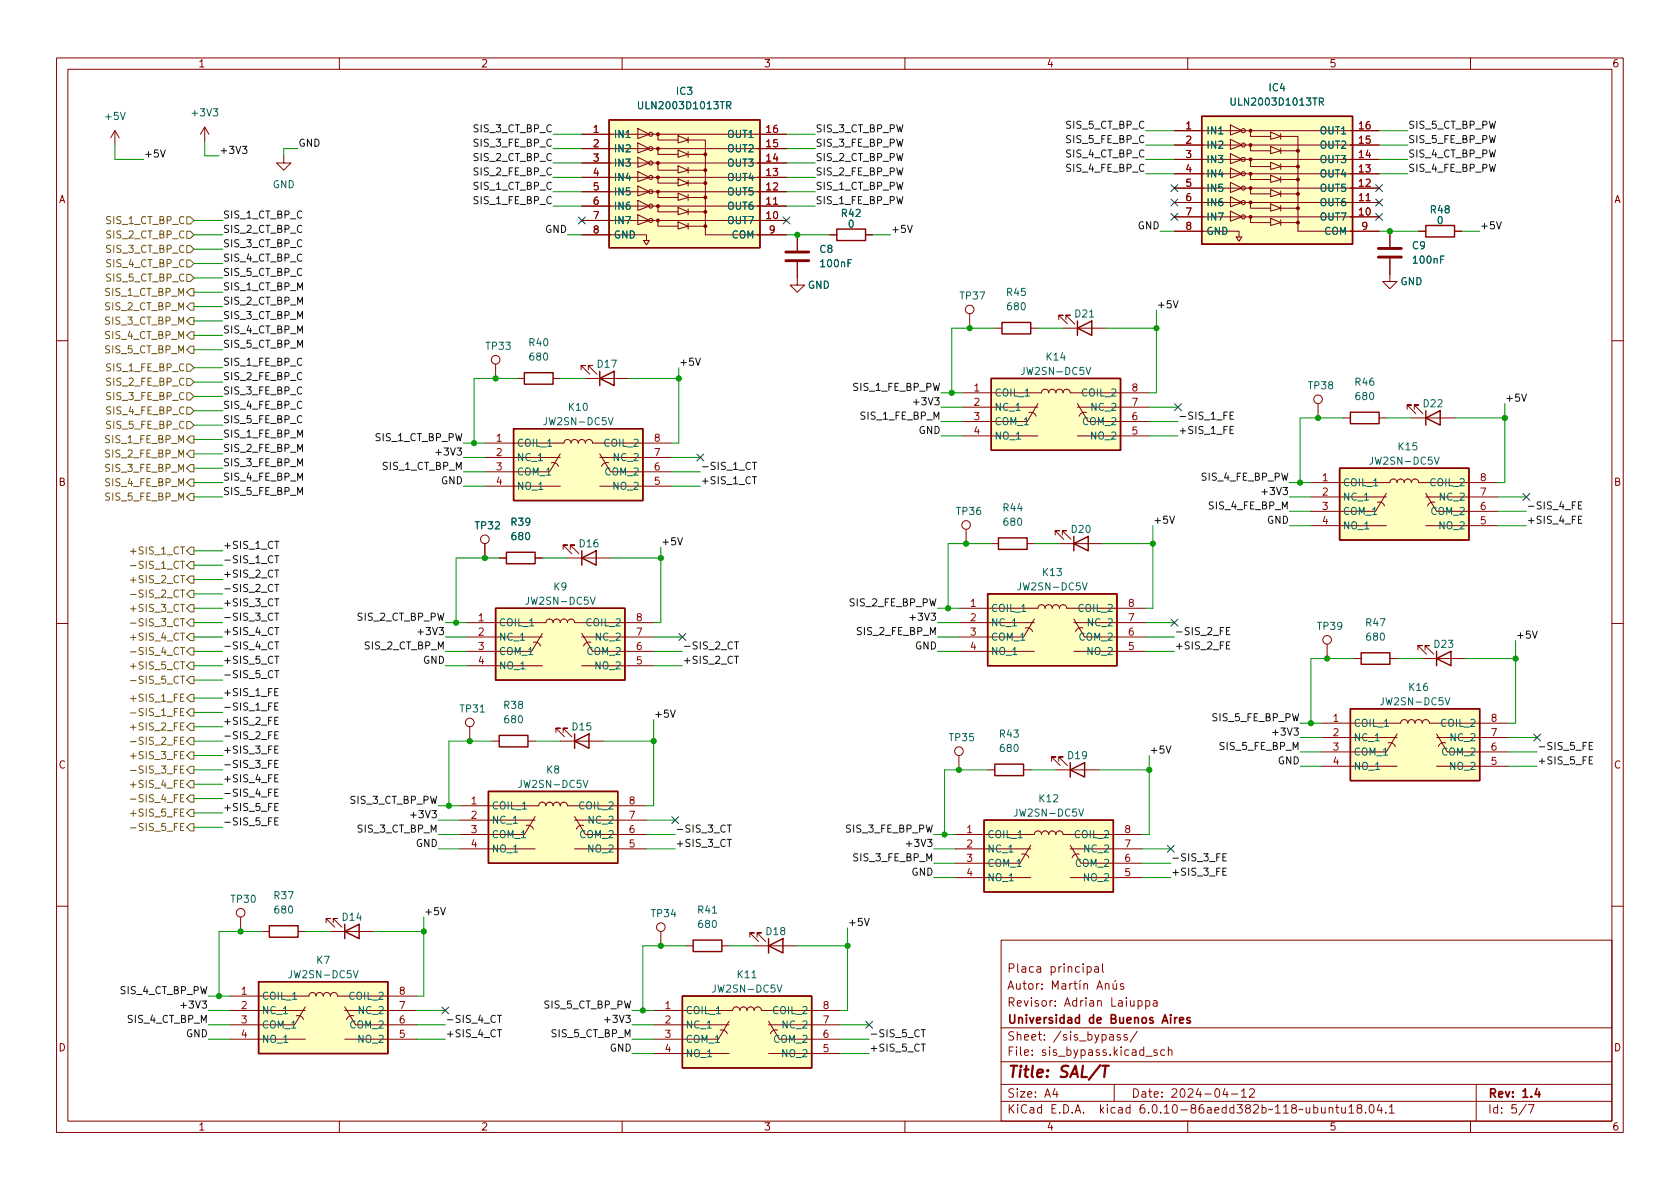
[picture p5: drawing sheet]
<svg xmlns="http://www.w3.org/2000/svg" width="297mm" height="210mm" viewBox="0 0 297 210" stroke-linecap="round" stroke-linejoin="round" font-family="sans-serif">
<g fill="none" stroke="#840000" stroke-width=".18">
<path d="M10 10.2h277v190.1h-277zM12 12.2h273v186.1h-273zM60 10.2v2M110 10.2v2M160 10.2v2M210 10.2v2M260 10.2v2M20.3 23.1l-.7 1.3M20.3 23.1v2.5M20.3 23.1l.8 1.3M36.2 22.5l-.8 1.2M36.2 22.5v2.5"/>
<path d="M36.2 22.5l.8 1.2M50.2 27.6v1.2h1.2l-1.2 1.3-1.3-1.3h1.3M102.9 23.7h31M102.9 39h36.2M102.9 36.4h36.2M102.9 33.9h36.2M102.9 31.4h36.2M102.9 28.8h36.2M102.9 26.3h36.2M112.8 38l2 1-2 .7zM112.8 35.4l2 1-2 .8zM112.8 32.9l2 1-2 .8z"/>
<path d="M112.8 30.3l2 1.1-2 .7zM112.8 27.8l2 1-2 .8zM112.8 25.3l2 1-2 .7zM112.8 22.7l2 1-2 .8zM116.3 39v1h3.6M116.3 36.4v1.1h3.6M116.3 33.9v1h3.6M116.3 31.4v1h3.6M116.3 29.1v1h3.6M116.3 26.3v1h3.6M116.3 23.7v1.1h3.6M119.9 39.2l1.8 .8-1.8 .5z"/>
<path d="M119.9 36.7l1.8 .8-1.8 .5zM119.9 34.2l1.8 .7-1.8 .5zM119.9 31.6l1.8 .8-1.8 .5zM119.9 29.3l1.8 .8-1.8 .5zM119.9 26.5l1.8 .8-1.8 .5zM119.9 24l1.8 .8-1.8 .5zM121.4 32.4h3.1M121.4 30.1h3.1M121.7 24.8h3v16.7h14.4M121.7 40h3M121.7 24.3v1M121.7 26.8v1"/>
<path d="M121.7 29.6v1M121.7 31.9v1M121.7 34.4v1M121.7 37v1M121.7 39.5v1M121.7 37.5h3M121.7 34.9h3M121.7 27.3h3M134 23.7h5.1M207.6 23.1h31M207.6 38.3h36.2M207.6 35.8h36.2"/>
<path d="M207.6 33.3h36.2M207.6 30.7h36.2M207.6 28.2h36.2M207.6 25.6h36.2M217.6 37.3l2 1-2 .8zM217.6 34.8l2 1-2 .8zM217.6 32.3l2 1-2 .7zM217.6 29.7l2 1-2 .8zM217.6 27.2l2 1-2 .8zM217.6 24.6l2 1-2 .8zM217.6 22.1l2 1-2 .8zM221.1 38.3v1.1h3.6"/>
<path d="M221.1 35.8v1h3.6M221.1 33.3v1h3.6M221.1 30.7v1h3.6M221.1 28.4v1.1h3.6M221.1 25.6v1.1h3.6M221.1 23.1v1h3.6M224.7 38.6l1.7 .8-1.7 .5zM224.7 36.1l1.7 .7-1.7 .5zM224.7 33.5l1.7 .8-1.7 .5zM224.7 31l1.7 .7-1.7 .6zM224.7 28.7l1.7 .8-1.7 .5zM224.7 25.9l1.7 .8-1.7 .5z"/>
<path d="M224.7 23.4l1.7 .7-1.7 .5zM226.2 31.7h3M226.2 29.5h3M226.4 24.1h3.1v16.8h14.3M226.4 39.4h3.1M226.4 23.6v1M226.4 26.2v1M226.4 29v1M226.4 31.2v1.1M226.4 33.8v1M226.4 36.3v1M226.4 38.9v1"/>
<path d="M226.4 36.8h3.1M226.4 34.3h3.1M226.4 26.7h3.1M238.8 23.1h5M102.9 41.5h11.4v1M113.8 42.5h1l-.5 .8zM141 46.3v4.1h1.2l-1.2 1.3-1.3-1.3h1.3M141 41.5v2.8M146.7 41.5h1.3M153 41.5h1.3M171.4 55.5v2.5M175.9 58h1.3"/>
<path d="M182.2 58h1.3M187.2 56.5v-.8h.8h-.8l1.5 1.6M188 58h7.6M188.5 56.5v-.8h.7h-.7l1.5 1.6M207.6 40.9h11.5v1M218.6 41.9h1l-.5 .8zM245.7 45.7v4.1h1.3l-1.3 1.2-1.2-1.2h1.2M245.7 40.9v2.8M250.8 40.9h1.3M257.2 40.9h1.2M10 60.2h2M85.7 78.4h14a.63 .63 0 0 1 .6-.7 .63 .63 0 0 1 .7 .7 .63 .63 0 0 1 .6-.7 .63 .63 0 0 1 .6 .7 .63 .63 0 0 1 .7-.7 .63 .63 0 0 1 .6 .7 .63 .63 0 0 1 .6-.7 .63 .63 0 0 1 .7 .7h13.9"/>
<path d="M87.6 64.4v2.5M91.4 66.9h1.3M97.8 66.9h1.3M102.7 65.4v-.8h.8h-.8l1.6 1.6M103.5 66.9h7.6M104 65.4v-.8h.8h-.8l1.5 1.6M170.2 69.5h13.9a.63 .63 0 0 1 .7-.7 .63 .63 0 0 1 .6 .7 .63 .63 0 0 1 .7-.7 .63 .63 0 0 1 .6 .7 .63 .63 0 0 1 .6-.7 .63 .63 0 0 1 .7 .7 .63 .63 0 0 1 .6-.7 .63 .63 0 0 1 .6 .7h14M170.2 77.1h13.3M170.2 72h13.3M181.9 73a1.01 1.01 0 0 1 1.3 .6M183.5 71.4l-1.9 3.1h-11.4M190.5 77.1h12.7"/>
<path d="M190.5 71.4l1.9 3.1h10.8M190.5 72h12.7M192.1 73a1 1 0 0 0-1.3 .6M233 71.4v2.5M237.5 73.9h1.3M243.8 73.9h1.3M248.8 72.4v-.8h.8h-.8l1.5 1.5M249.6 73.9h7.6M250.1 72.4v-.8h.7h-.7l1.5 1.5M285 60.2h2M85.7 86h13.4M85.7 80.9h13.4"/>
<path d="M85.7 96.1v2.6M88.3 98.7h1.2M94.6 98.7h1.3M97.5 81.8a1.01 1.01 0 0 1 1.2 .7M99.1 80.3l-1.9 3.1h-11.5M99.6 97.1v-.7h.7h-.7l1.5 1.5M100.3 98.7h7.6M100.8 97.1v-.7h.8h-.8l1.6 1.5M106 86h12.7M106 80.3l1.9 3.1h10.8M106 80.9h12.7M107.6 81.8a1 1 0 0 0-1.2 .7"/>
<path d="M170.8 93.6v2.5M175.3 96.1h1.2M181.6 96.1h1.3M186.6 94.6v-.8h.7h-.7l1.5 1.6M187.3 96.1h7.6M187.8 94.6v-.8h.8h-.8l1.6 1.6M231.8 85.3h13.9a.63 .63 0 0 1 .7-.6 .63 .63 0 0 1 .6 .6 .63 .63 0 0 1 .6-.6 .63 .63 0 0 1 .7 .6 .63 .63 0 0 1 .6-.6 .63 .63 0 0 1 .7 .6 .63 .63 0 0 1 .6-.6 .63 .63 0 0 1 .6 .6h14M231.8 93h13.3M231.8 87.9h13.3M243.5 88.8a1.01 1.01 0 0 1 1.3 .7M245.1 87.2l-1.9 3.2h-11.4M252.1 93h12.7"/>
<path d="M252.1 87.2l1.9 3.2h10.8M252.1 87.9h12.7M253.7 88.8a1 1 0 0 0-1.3 .7M10 110.2h2M82.5 110.1h14a.63 .63 0 0 1 .7-.6 .63 .63 0 0 1 .6 .6 .63 .63 0 0 1 .6-.6 .63 .63 0 0 1 .7 .6 .63 .63 0 0 1 .6-.6 .63 .63 0 0 1 .6 .6 .63 .63 0 0 1 .7-.6 .63 .63 0 0 1 .6 .6h14M82.5 117.7h13.4M82.5 112.6h13.4M94.3 113.6a1.01 1.01 0 0 1 1.3 .6M95.9 112l-1.9 3.2h-11.5M102.9 117.7h12.7M102.9 112l1.9 3.2h10.8M102.9 112.6h12.7"/>
<path d="M104.5 113.6a1 1 0 0 0-1.3 .6M169.5 107.6h14a.63 .63 0 0 1 .6-.7 .63 .63 0 0 1 .7 .7 .63 .63 0 0 1 .6-.7 .63 .63 0 0 1 .7 .7 .63 .63 0 0 1 .6-.7 .63 .63 0 0 1 .6 .7 .63 .63 0 0 1 .7-.7 .63 .63 0 0 1 .6 .7h14M169.5 115.2h13.4M169.5 110.1h13.4M181.3 111.1a1.01 1.01 0 0 1 1.3 .6M182.9 109.5l-1.9 3.1h-11.5M189.9 115.2h12.7M189.9 109.5l1.9 3.1h10.8M189.9 110.1h12.7M191.5 111.1a1 1 0 0 0-1.3 .6M234.6 113.9v2.6M239.4 116.5h1.3"/>
<path d="M245.7 116.5h1.3M250.7 114.9v-.7h.8h-.8l1.5 1.5M251.5 116.5h7.6M252 114.9v-.7h.7h-.7l1.5 1.5M285 110.2h2M83.1 128.5v2.6M87 131.1h1.3M93.3 131.1h1.3M98.3 129.5v-.7h.8h-.8l1.5 1.5M99.1 131.1h7.6M99.6 129.5v-.7h.7h-.7l1.5 1.5M169.5 133.6v2.5"/>
<path d="M174.6 136.1h1.3M181 136.1h1.2M185.9 134.6v-.7h.8h-.8l1.6 1.5M186.7 136.1h7.6M187.2 134.6v-.7h.8h-.8l1.5 1.5M233.7 127.9h13.9a.63 .63 0 0 1 .7-.7 .63 .63 0 0 1 .6 .7 .63 .63 0 0 1 .7-.7 .63 .63 0 0 1 .6 .7 .63 .63 0 0 1 .6-.7 .63 .63 0 0 1 .7 .7 .63 .63 0 0 1 .6-.7 .63 .63 0 0 1 .6 .7h14M233.7 135.5h13.3M233.7 130.4h13.3M245.4 131.4a1.01 1.01 0 0 1 1.3 .6M247 129.8l-1.9 3.2h-11.4M254 135.5h12.7M254 129.8l1.9 3.2h10.8"/>
<path d="M254 130.4h12.7M255.6 131.4a1 1 0 0 0-1.3 .6M81.3 142.5h13.9a.63 .63 0 0 1 .7-.6 .63 .63 0 0 1 .6 .6 .63 .63 0 0 1 .7-.6 .63 .63 0 0 1 .6 .6 .63 .63 0 0 1 .6-.6 .63 .63 0 0 1 .7 .6 .63 .63 0 0 1 .6-.6 .63 .63 0 0 1 .6 .6h14M81.3 150.1h13.3M81.3 145h13.3M93 146a1.01 1.01 0 0 1 1.3 .6M94.6 144.4l-1.9 3.2h-11.4M101.6 150.1h12.7M101.6 144.4l1.9 3.2h10.8M101.6 145h12.7M103.2 146a1 1 0 0 0-1.3 .6M168.9 147.6h14a.63 .63 0 0 1 .6-.7 .63 .63 0 0 1 .6 .7 .63 .63 0 0 1 .7-.7 .63 .63 0 0 1 .6 .7 .63 .63 0 0 1 .7-.7 .63 .63 0 0 1 .6 .7 .63 .63 0 0 1 .6-.7 .63 .63 0 0 1 .7 .7h13.9"/>
<path d="M168.9 150.1h13.3M168.9 155.2h13.3M180.7 151.1a1.01 1.01 0 0 1 1.2 .6M182.2 149.5l-1.9 3.1h-11.4M189.2 150.1h12.7M189.2 155.2h12.7M189.2 149.5l1.9 3.1h10.8M190.8 151.1a1 1 0 0 0-1.3 .6M10 160.2h2M40.6 176.1h14a.63 .63 0 0 1 .6-.6 .63 .63 0 0 1 .7 .6 .63 .63 0 0 1 .6-.6 .63 .63 0 0 1 .6 .6 .63 .63 0 0 1 .7-.6 .63 .63 0 0 1 .6 .6 .63 .63 0 0 1 .7-.6 .63 .63 0 0 1 .6 .6h14M40.6 178.7h13.4M42.5 162.2v2.5"/>
<path d="M46.4 164.7h1.2M52.4 179.6a1.01 1.01 0 0 1 1.3 .7M52.7 164.7h1.3M54 178l-1.9 3.2h-11.5M57.7 163.2v-.8h.7h-.7l1.5 1.6M58.4 164.7h7.6M58.9 163.2v-.8h.8h-.8l1.6 1.6M61 178l1.9 3.2h10.8M61 178.7h12.7M62.5 179.6a1 1 0 0 0-1.2 .7M115.6 178.7h13.9a.63 .63 0 0 1 .7-.7 .63 .63 0 0 1 .6 .7 .63 .63 0 0 1 .6-.7 .63 .63 0 0 1 .7 .7 .63 .63 0 0 1 .6-.7 .63 .63 0 0 1 .6 .7 .63 .63 0 0 1 .7-.7 .63 .63 0 0 1 .6 .7h14M116.8 164.7v2.6"/>
<path d="M121.3 167.3h1.3M127.6 167.3h1.3M132.6 165.7v-.7h.7h-.7l1.5 1.5M133.3 167.3h7.7M133.9 165.7v-.7h.7h-.7l1.5 1.5M177 166.3h108v32h-108zM178.2 174.9l.5-1.5 .5 1.5M178.4 174.5h.7M179.7 173.9l.1 1h.3l.3-.1M180.4 173.9v1M180.9 173.9h.5M181.1 173.4v1.3l.3 .2"/>
<path d="M182 174l.4-.1 .2 .3v.4l-.2 .3h-.4l-.1-.3v-.4zM183.3 173.9v1M183.7 173.9l-.3 .1-.1 .2M184.2 174.8v.1M184.2 174v.1M186.1 174.9v-1.5l.5 1.1 .5-1.1v1.5M187.8 174h.6v.9M188.4 174.3l-.5 .1a.29 .29 0 0 0-.2 .2 .29 .29 0 0 0 .2 .3h.5M189.1 173.9v1M189.6 173.9l-.3 .1-.2 .2M189.9 173.9h.5M190.1 173.4v1.3l.3 .2"/>
<path d="M190.9 173.9v1M191.1 173.4l-.2 .2M191.6 174.1l.3-.2 .3 .1 .1 .9M191.6 173.9v1M192.2 171l.4-.1 .3 .3v.4l-.1 .3h-.6M192.2 170.9v1.5M193.6 171h.5l.1 .9M193.9 174.9l.5-1.5 .5 1.5M194.1 174.5h.7M194.2 171.3l-.5 .1a.29 .29 0 0 0-.2 .2 .29 .29 0 0 0 .2 .3h.5M194.9 170.4v1.3l.2 .2M195.4 174.1l.2-.2 .4 .1 .1 .9"/>
<path d="M195.4 173.9v1M196.8 173.9l.1 1h.3l.2-.1M197.3 173.4l-.2 .2M197.4 173.9v1M198.6 174l-.3-.1-.2 .2v.3l.5 .1v.4h-.5M201.2 177l.4-.1 .3 .3v.4l-.1 .3h-.6M201.2 176.9v1.5M202.6 177l.4-.1 .3 .3v.4l-.2 .3h-.5M202.6 176.9v1.5M203.9 177h.6l.1 .9M204.6 177.3l-.5 .1a.29 .29 0 0 0-.2 .2 .29 .29 0 0 0 .2 .3h.5M285 160.2h2"/>
<path d="M40.6 183.8h13.4M60 198.3v2M61 183.8h12.7M110 198.3v2M115.6 186.3h13.3M115.6 181.2h13.3M127.3 182.2a1.01 1.01 0 0 1 1.3 .6M128.9 180.6l-1.9 3.2h-11.4M135.9 186.3h12.7M135.9 180.6l1.9 3.2h10.8M135.9 181.2h12.7M137.5 182.2a1 1 0 0 0-1.3 .6"/>
<path d="M160 198.3v2M177 194.8h108M177 191.8h108M177 187.8h108M177 181.8h108M186.5 192.5l-.4 1h1M186.9 193v1M197 191.8v3M198.1 183l-.4-.1-.2 .2 .1 .3 .5 .1v.4h-.6M199.3 183l-.4-.1-.2 .2 .1 .3 .5 .1v.4h-.6M201.1 182.4l-1.3 1.9M202.6 186.8h1.1"/>
<path d="M204.6 185.7l-.4-.1-.2 .2 .1 .3 .5 .1v.4h-.6M205.9 185.7l-.4-.1-.3 .3v.4l.2 .3h.5M206.6 185.8l.2-.2 .3 .1 .1 .9M206.6 185.1v1.5M210 198.3v2M216.6 192.5l-.4 1h.9M216.9 193v1M217.7 193.5h1.2M219.5 193l.4-.5v1.5M219.5 194h.9M220.9 192.7l.6-.2 .2 .2 .1 .3-.9 1h.9M235 196l.2-.2 .4 .1v.9"/>
<path d="M235 195.8v1M236.1 195.8h.6M236.4 195.3v1.3l.3 .2M237.2 195.8l.1 1h.3l.3-.1M237.9 195.8v1M238.5 195.8l.4-.5v1.5M238.5 196.8h.9M240.2 196l-.3-.3 .1-.2 .2-.2 .4 .1 .2 .2-.1 .2-.6 .2-.2 .3 .1 .4 .2 .1h.3l.3-.3-.1-.4-.2-.1M241.4 196.7v.1M242.3 195.4l.1-.1a.81 .81 0 0 1 .6 .7 .81 .81 0 0 1-.3 .8h-.1a.81 .81 0 0 1-.6-.6 .81 .81 0 0 1 .3-.8zM243.9 195.3l-.4 1h.9M244.2 195.8v1"/>
<path d="M245 196.7v.1M245.6 195.8l.5-.5v1.5M245.6 196.8h.9M260 198.3v2M261 191.8v6.5M269.9 195.3l-1.3 1.9M270.2 195.3h1l-.6 1.5"/>
<circle cx="115.1" cy="39" r=".36"/>
<circle cx="115.1" cy="31.4" r=".36"/>
<circle cx="115.1" cy="26.3" r=".36"/>
<circle cx="115.1" cy="36.4" r=".36"/>
<circle cx="115.1" cy="23.7" r=".36"/>
<circle cx="115.1" cy="33.9" r=".36"/>
<circle cx="115.1" cy="28.8" r=".36"/>
<circle cx="219.8" cy="25.6" r=".36"/>
<circle cx="219.8" cy="35.8" r=".36"/>
<circle cx="219.8" cy="38.3" r=".36"/>
<circle cx="219.8" cy="30.7" r=".36"/>
<circle cx="219.8" cy="33.3" r=".36"/>
<circle cx="219.8" cy="28.2" r=".36"/>
<circle cx="219.8" cy="23.1" r=".36"/>
<circle cx="171.4" cy="54.7" r=".76"/>
<circle cx="87.6" cy="63.6" r=".76"/>
<circle cx="233" cy="70.6" r=".76"/>
<circle cx="85.7" cy="95.4" r=".76"/>
<circle cx="170.8" cy="92.8" r=".76"/>
<circle cx="234.6" cy="113.2" r=".76"/>
<circle cx="83.1" cy="127.8" r=".76"/>
<circle cx="169.5" cy="132.8" r=".76"/>
<circle cx="42.5" cy="161.4" r=".76"/>
<circle cx="116.8" cy="164" r=".76"/>
</g>
<path d="M207.7 179.9v1M208.1 179.9l-.3 .1-.1 .2M208.6 180.4l.7-.1-.1-.3-.4-.1-.2 .2v.8h.6M210.4 180l-.3-.1-.3 .2 .1 .3 .5 .1v.4h-.6M271.8 192.5l-.4 1h.9M272.1 193v1" fill="none" stroke="#840000" stroke-width=".3"/>
<path d="M194.9 188.5h1.1M195.5 188.5l-.3 2" fill="none" stroke="#840000" stroke-width=".4"/>
<g fill="none" stroke="#840000" stroke-width=".25">
<path d="M107.7 21.2h26.7v22.6h-26.7zM212.5 20.6h26.6v22.6h-26.6zM252.1 39.9h5.1v2h-5.1zM148 40.5h5v2h-5zM177.2 57h5v2h-5zM190.5 58l2.5-1.2v2.5zM190.5 56.8v2.5M90.8 75.8h22.9v12.7h-22.9zM92.7 65.9h5.1v2h-5.1zM106 66.9l2.6-1.2v2.5zM106 65.7v2.5M175.3 66.9h22.8v12.7h-22.8z"/>
<path d="M238.8 72.9h5v2h-5zM252.1 73.9l2.5-1.3v2.6zM252.1 72.6v2.6M89.5 97.7h5.1v2h-5.1zM102.9 98.7l2.5-1.3v2.5zM102.9 97.4v2.5M176.5 95.1h5.1v2h-5.1zM189.9 96.1l2.5-1.2v2.5zM189.9 94.9v2.5M236.9 82.8h22.8v12.7h-22.8zM87.6 107.6h22.9v12.7h-22.9zM174.6 105h22.9v12.7h-22.9z"/>
<path d="M240.7 115.4h5v2.1h-5zM254 116.5l2.5-1.3v2.5zM254 115.2v2.5M86.4 139.9h22.8v12.7h-22.8zM88.3 130h5v2.1h-5zM101.6 131.1l2.5-1.3v2.5zM101.6 129.8v2.5M175.9 135.1h5.1v2.1h-5.1zM189.2 136.1l2.6-1.2v2.5zM189.2 134.9v2.5M238.8 125.3h22.8v12.7h-22.8zM174 145h22.8v12.7h-22.8z"/>
<path d="M45.7 173.6h22.9v12.7h-22.9zM47.6 163.7h5.1v2h-5.1zM61 164.7l2.5-1.3v2.6zM61 163.4v2.6M120.6 176.1h22.9v12.7h-22.9zM122.6 166.2h5v2.1h-5zM135.9 167.3l2.5-1.3v2.5zM135.9 166v2.5"/>
</g>
<path d="M138.9 46.1h4.1M138.9 44.6h4.1M243.7 45.5h4.1M243.7 43.9h4.1" fill="none" stroke="#840000" stroke-width=".51"/>
<g fill="#ffffc2" stroke="#ffffc2" stroke-width=".18">
<path d="M120.6 176.1h22.9v12.7h-22.9z"/>
<path d="M86.4 139.9h22.8v12.7h-22.8z"/>
<path d="M87.6 107.6h22.9v12.7h-22.9z"/>
<path d="M90.8 75.8h22.9v12.7h-22.9z"/>
<path d="M238.8 125.3h22.8v12.7h-22.8z"/>
<path d="M236.9 82.8h22.8v12.7h-22.8z"/>
<path d="M174.6 105h22.9v12.7h-22.9z"/>
<path d="M175.3 66.9h22.8v12.7h-22.8z"/>
<path d="M174 145h22.8v12.7h-22.8z"/>
<path d="M45.7 173.6h22.9v12.7h-22.9z"/>
<path d="M212.5 20.6h26.6v22.6h-26.6z"/>
<path d="M107.7 21.2h26.7v22.6h-26.7z"/>
</g>
<g fill="#840000" stroke="#840000" stroke-width=".18">
<circle cx="221.1" cy="38.3" r=".25"/>
<circle cx="221.1" cy="35.8" r=".25"/>
<circle cx="221.1" cy="33.3" r=".25"/>
<circle cx="221.1" cy="30.7" r=".25"/>
<circle cx="221.1" cy="28.2" r=".25"/>
<circle cx="221.1" cy="25.6" r=".25"/>
<circle cx="221.1" cy="23.1" r=".25"/>
<circle cx="229.5" cy="39.4" r=".25"/>
<circle cx="229.5" cy="36.8" r=".25"/>
<circle cx="229.5" cy="34.3" r=".25"/>
<circle cx="229.5" cy="31.7" r=".25"/>
<circle cx="229.5" cy="29.5" r=".25"/>
<circle cx="229.5" cy="26.7" r=".25"/>
<circle cx="116.3" cy="39" r=".25"/>
<circle cx="116.3" cy="36.4" r=".25"/>
<circle cx="116.3" cy="33.9" r=".25"/>
<circle cx="116.3" cy="31.4" r=".25"/>
<circle cx="116.3" cy="28.8" r=".25"/>
<circle cx="116.3" cy="26.3" r=".25"/>
<circle cx="116.3" cy="23.7" r=".25"/>
<circle cx="124.7" cy="40" r=".25"/>
<circle cx="124.7" cy="37.5" r=".25"/>
<circle cx="124.7" cy="34.9" r=".25"/>
<circle cx="124.7" cy="32.4" r=".25"/>
<circle cx="124.7" cy="30.1" r=".25"/>
<circle cx="124.7" cy="27.3" r=".25"/>
</g>
<path d="M112.9 18v1l.2 .2h.3l.2-.2v-1M128.5 18.6h.6l.1-.2v-.3l-.7-.1v1.2M128.8 18.6l.4 .6M217.7 17.3v1.1l.2 .2h.3l.2-.2v-1.1M233.3 18l.6-.1 .1-.1-.1-.3-.6-.2v1.3M233.6 18l.4 .6" fill="none" stroke="#006464" stroke-width=".18"/>
<g fill="none" stroke="#725600" stroke-width=".18">
<path d="M33 38.3h.7l.6 .7-.6 .6h-.7zM33 48.5h.7l.6 .6-.6 .7h-.7zM33 46h.7l.6 .6-.6 .6h-.7zM33 43.4h.7l.6 .7-.6 .6h-.7zM33 40.9h.7l.6 .6-.6 .7h-.7zM33.7 58.7h.6v1.2h-.6l-.7-.6zM33.7 56.1h.6v1.3h-.6l-.7-.6zM33.7 51h.6v1.3h-.6l-.7-.6zM33.7 53.6h.6v1.3h-.6l-.7-.7zM33 69.5h.7l.6 .6-.6 .6h-.7zM33 72h.7l.6 .6-.6 .7h-.7zM33 66.9h.7l.6 .7-.6 .6h-.7z"/>
<path d="M33 74.5h.7l.6 .7-.6 .6h-.7zM33 64.4h.7l.6 .6-.6 .7h-.7zM33.7 61.2h.6v1.3h-.6l-.7-.7zM33.7 79.6h.6v1.3h-.6l-.7-.6zM33.7 77.1h.6v1.3h-.6l-.7-.7zM23.1 97.5h.9M33.7 84.7h.6v1.3h-.6l-.7-.7zM33.7 87.2h.6v1.3h-.6l-.7-.6zM33.7 82.2h.6v1.2h-.6l-.7-.6zM33.7 96.8h.6v1.2h-.6l-.7-.6zM33.7 99.3h.6v1.3h-.6l-.7-.7zM23.1 102.6h.9"/>
<path d="M23.1 105.1h.9M23.1 100h.9M23.1 112.7h.9M23.1 107.7h.9M23.1 115.3h.9M23.1 110.2h.9M23.1 117.8h.9M33.7 101.8h.6v1.3h-.6l-.7-.6zM33.7 104.4h.6v1.3h-.6l-.7-.7zM33.7 112h.6v1.3h-.6l-.7-.7zM33.7 106.9h.6v1.3h-.6l-.7-.6zM33.7 114.5h.6v1.3h-.6l-.7-.6z"/>
<path d="M33.7 109.5h.6v1.2h-.6l-.7-.6zM33.7 119.6h.6v1.3h-.6l-.7-.6zM33.7 117.1h.6v1.3h-.6l-.7-.7zM23.1 126.1h.9M23.1 136.2h.9M23.1 120.4h.9M23.1 131.1h.9M23.1 133.7h.9M23.1 138.8h.9M23.1 128.6h.9M23.1 123.5h.9M33.7 125.3h.6v1.3h-.6l-.7-.6z"/>
<path d="M33.7 135.5h.6v1.3h-.6l-.7-.7zM33.7 130.4h.6v1.3h-.6l-.7-.6zM33.7 133h.6v1.2h-.6l-.7-.6zM33.7 138h.6v1.3h-.6l-.7-.6zM33.7 127.9h.6v1.3h-.6l-.7-.7zM33.7 122.8h.6v1.3h-.6l-.7-.7zM23.1 146.4h.9M23.1 143.8h.9M23.1 141.3h.9M33.7 145.7h.6v1.2h-.6l-.7-.6zM33.7 143.1h.6v1.3h-.6l-.7-.6zM33.7 140.6h.6v1.3h-.6l-.7-.7z"/>
</g>
<g fill="none" stroke="#0f0f0f" stroke-width=".18">
<path d="M28.4 26.5l.4 1.3 .4-1.3M42.9 25.9h.7l-.4 .5 .4 .1v.5l-.2 .1-.5-.1M160.5 39.8l.4 1.3 .4-1.3M264.6 39.2l.4 1.3 .4-1.3M207.4 53.2l.5 1.2 .4-1.2M77.1 80h.9M123 63.3l.4 1.3 .4-1.3M161.5 71.1h1M217.5 73.5h.4M217.5 76h.4M218.1 72.9h-.6v1.2h.6M218.1 75.4h-.6v1.3h.6"/>
<path d="M269 69.7l.5 1.3 .4-1.3M48.6 95.7h.7M48.6 98.3h.7M48.9 98.3v1.2M119.8 95.1l.4 1.3 .5-1.3M133 84.3h.8M133 81.8h.8M133.4 81.8v1.2M206.8 91.3l.4 1.2 .5-1.2M223.1 87h1M279.1 89.3h.4M279.1 91.9h.4"/>
<path d="M279.7 88.7h-.6v1.3h.6M279.7 91.3h-.6v1.2h.6M48.6 111h.7M48.6 118.6h.7M48.6 113.5h.7M48.6 108.4h.7M48.6 116h.7M48.6 103.3h.7M48.6 105.9h.7M48.6 100.8h.7M48.9 103.3v1.3M48.9 108.4v1.3"/>
<path d="M48.9 113.5v1.3M48.9 118.6v1.3M73.9 111.7h1M129.9 113.5h.7M129.9 116h.7M130.2 113.5v1.3M160.9 109.2h.9M216.9 114.1h.4M216.9 111.6h.4M217.5 113.5h-.6v1.3h.6M217.5 111h-.6v1.2h.6M270.9 111.6l.5 1.3 .4-1.3"/>
<path d="M48.6 132.5h.4M48.6 127.4h.4M48.6 122.4h.4M48.6 130h.4M48.6 124.9h.4M48.6 135.1h.4M48.6 137.6h.4M49.2 131.9h-.6v1.3h.6M49.2 126.8h-.6v1.3h.6M49.2 121.8h-.6v1.2h.6M49.2 129.4h-.6v1.2h.6M49.2 124.3h-.6v1.3h.6"/>
<path d="M49.2 134.5h-.6v1.2h.6M49.2 137h-.6v1.3h.6M49.2 139.5h-.6v1.3h.6M118.5 125.6l.5 1.2 .4-1.2M206.2 131.9l.4 1.3 .4-1.3M225 129.5h1M281 134.4h.4M281 131.9h.4M281.6 133.8h-.6v1.3h.6M281.6 131.3h-.6v1.3h.6M48.6 145.2h.4M48.6 142.7h.4"/>
<path d="M48.6 140.1h.4M49.2 144.6h-.6v1.3h.6M49.2 142.1h-.6v1.2h.6M72.6 144.1h1M128.6 145.9h.7M128.6 148.4h.7M129 145.9v1.3M160.2 149.2h1M216.2 154.1h.4M216.2 151.6h.4M216.8 153.5h-.6v1.3h.6M216.8 151h-.6v1.2h.6"/>
<path d="M32 177.8h.9M77.9 160.5l.4 1.3 .5-1.3M87.9 179.5h.8M88.3 179.5v1.3M152.8 162.4l.5 1.3 .4-1.3M87.9 182.1h.8M106.9 180.3h1M162.9 184.6h.7M162.9 182.1h.7M163.2 182.1v1.3"/>
</g>
<g fill="none" stroke="#009600" stroke-width=".18">
<path d="M20.3 25.6v2.6h5.1M34.3 39h5.1M36.2 25v2.6h2.5M52.7 26.3h-2.5v1.3M97.8 28.8h5.1M97.8 26.3h5.1M97.8 36.4h5.1M97.8 31.4h5.1M97.8 33.9h5.1M97.8 23.7h5.1M139.1 28.8h5M139.1 26.3h5"/>
<path d="M139.1 36.4h5M139.1 31.4h5M139.1 33.9h5M139.1 23.7h5M202.6 28.2h5M202.6 25.6h5M202.6 30.7h5M202.6 23.1h5M243.8 28.2h5.1M243.8 25.6h5.1M243.8 30.7h5.1M243.8 23.1h5.1"/>
<path d="M34.3 51.7h5.1M34.3 49.1h5.1M34.3 44.1h5.1M34.3 46.6h5.1M34.3 41.5h5.1M34.3 59.3h5.1M34.3 56.8h5.1M34.3 54.2h5.1M100.3 41.5h2.6M139.1 41.5h7.6M154.3 41.5h3.2M175.9 58h-7.6v11.5"/>
<path d="M183.5 58h4.5M195.6 58h8.9M204.5 54.9v14.6h-1.3M205.1 40.9h2.5M243.8 40.9h7M258.4 40.9h3.2M34.3 70.1h5.1M34.3 72.6h5.1M34.3 75.2h5.1M34.3 67.6h5.1M34.3 77.7h5.1M34.3 61.8h5.1"/>
<path d="M34.3 65h5.1M81.9 78.4h3.8M91.4 66.9h-7.6v11.5M99.1 66.9h4.4M111.1 66.9h8.9M120 65v13.4h-1.3M166.4 77.1h3.8M166.4 72h3.8M166.4 69.5h3.8M166.4 74.5h3.8M203.2 77.1h5.1M203.2 72h5.1"/>
<path d="M203.2 74.5h5.1M237.5 73.9h-7.6v11.4M245.1 73.9h4.5M257.2 73.9h8.9M266.1 71.4v13.9h-1.3M34.3 85.3h5.1M34.3 99.9h5.1M34.3 97.4h5.1M34.3 82.8h5.1M34.3 80.3h5.1M34.3 87.9h5.1M81.9 83.4h3.8"/>
<path d="M81.9 80.9h3.8M81.9 86h3.8M88.3 98.7h-7.7v11.4M95.9 98.7h4.4M107.9 98.7h8.9M116.8 96.8v13.3h-1.2M118.7 83.4h5.1M118.7 80.9h5.1M118.7 86h5.1M175.3 96.1h-7.7v11.5M182.9 96.1h4.4M194.9 96.1h8.9"/>
<path d="M203.8 93v14.6h-1.2M228 85.3h3.8M228 87.9h3.8M228 90.4h3.8M228 93h3.8M264.8 87.9h5.1M264.8 90.4h5.1M264.8 93h5.1M34.3 117.7h5.1M34.3 115.2h5.1M34.3 110.1h5.1M34.3 112.6h5.1"/>
<path d="M34.3 102.5h5.1M34.3 107.6h5.1M34.3 105h5.1M78.7 117.7h3.8M78.7 115.2h3.8M78.7 110.1h3.8M78.7 112.6h3.8M115.6 117.7h5M115.6 115.2h5M115.6 112.6h5M165.7 115.2h3.8M165.7 110.1h3.8"/>
<path d="M165.7 112.6h3.8M165.7 107.6h3.8M202.6 115.2h5M202.6 110.1h5M202.6 112.6h5M239.4 116.5h-7.6v11.4M247 116.5h4.5M259.1 116.5h8.9M268 113.3v14.6h-1.3M34.3 131.1h5.1M34.3 136.1h5.1M34.3 138.7h5.1"/>
<path d="M34.3 123.4h5.1M34.3 120.3h5.1M34.3 126h5.1M34.3 128.5h5.1M34.3 133.6h5.1M87 131.1h-7.6v11.4M94.6 131.1h4.5M106.7 131.1h8.9M115.6 127.2v15.3h-1.3M174.6 136.1h-7.6v11.5M182.2 136.1h4.5M194.3 136.1h8.9"/>
<path d="M203.2 133.6v14h-1.3M229.9 127.9h3.8M229.9 133h3.8M229.9 130.4h3.8M229.9 135.5h3.8M266.7 133h5.1M266.7 130.4h5.1M266.7 135.5h5.1M34.3 146.3h5.1M34.3 141.2h5.1M34.3 143.8h5.1M77.5 142.5h3.8"/>
<path d="M77.5 150.1h3.8M77.5 147.6h3.8M77.5 145h3.8M114.3 150.1h5.1M114.3 147.6h5.1M114.3 145h5.1M165.1 155.2h3.8M165.1 150.1h3.8M165.1 147.6h3.8M165.1 152.6h3.8M201.9 155.2h5.1M201.9 150.1h5.1"/>
<path d="M201.9 152.6h5.1M36.8 178.7h3.8M36.8 176.1h3.8M46.4 164.7h-7.7v11.4M54 164.7h4.4M66 164.7h8.9M73.7 178.7h5M74.9 162.2v13.9h-1.2M111.8 178.7h3.8M121.3 167.3h-7.6v11.4M128.9 167.3h4.4M141 167.3h8.9"/>
<path d="M149.9 164.1v14.6h-1.3M36.8 183.8h3.8M36.8 181.2h3.8M73.7 183.8h5M73.7 181.2h5M111.8 183.8h3.8M111.8 181.2h3.8M111.8 186.3h3.8M148.6 183.8h5.1M148.6 181.2h5.1M148.6 186.3h5.1"/>
</g>
<g fill="none" stroke="#000084" stroke-width=".18">
<path d="M102.3 38.4l1.2 1.2M103.5 38.4l-1.2 1.2M138.5 38.4l1.2 1.2M139.7 38.4l-1.2 1.2M207 32.7l1.3 1.2M207 37.7l1.3 1.3M207 35.2l1.3 1.2M208.3 32.7l-1.3 1.2M208.3 37.7l-1.3 1.3M208.3 35.2l-1.3 1.2M243.2 35.2l1.2 1.2M243.2 37.7l1.2 1.3"/>
<path d="M243.2 32.7l1.2 1.2M244.4 35.2l-1.2 1.2M244.4 37.7l-1.2 1.3M244.4 32.7l-1.2 1.2M207.7 71.4l1.2 1.2M208.9 71.4l-1.2 1.2M123.2 80.3l1.2 1.2M124.4 80.3l-1.2 1.2M269.3 87.3l1.2 1.2M270.5 87.3l-1.2 1.2M120 112l1.3 1.3M121.3 112l-1.3 1.3"/>
<path d="M207 109.5l1.3 1.2M208.3 109.5l-1.3 1.2M271.2 129.8l1.2 1.2M272.4 129.8l-1.2 1.2M118.8 144.4l1.2 1.2M120 144.4l-1.2 1.2M206.4 149.5l1.2 1.2M207.6 149.5l-1.2 1.2M78.1 178.1l1.2 1.2M79.3 178.1l-1.2 1.2M153.1 180.6l1.2 1.2M154.3 180.6l-1.2 1.2"/>
</g>
<g fill="#009600" stroke="#009600" stroke-width=".18">
<circle cx="204.5" cy="58" r=".46"/>
<circle cx="245.7" cy="40.9" r=".46"/>
<circle cx="170.8" cy="96.1" r=".46"/>
<circle cx="141" cy="41.5" r=".46"/>
<circle cx="171.4" cy="58" r=".46"/>
<circle cx="168.3" cy="69.5" r=".46"/>
<circle cx="268" cy="116.5" r=".46"/>
<circle cx="266.1" cy="73.9" r=".46"/>
<circle cx="233" cy="73.9" r=".46"/>
<circle cx="169.5" cy="136.1" r=".46"/>
<circle cx="203.8" cy="96.1" r=".46"/>
<circle cx="203.2" cy="136.1" r=".46"/>
<circle cx="167.6" cy="107.6" r=".46"/>
<circle cx="149.9" cy="167.3" r=".46"/>
<circle cx="167" cy="147.6" r=".46"/>
<circle cx="234.6" cy="116.5" r=".46"/>
<circle cx="231.8" cy="127.9" r=".46"/>
<circle cx="229.9" cy="85.3" r=".46"/>
<circle cx="42.5" cy="164.7" r=".46"/>
<circle cx="38.7" cy="176.1" r=".46"/>
<circle cx="74.9" cy="164.7" r=".46"/>
<circle cx="113.7" cy="178.7" r=".46"/>
<circle cx="116.8" cy="167.3" r=".46"/>
<circle cx="83.1" cy="131.1" r=".46"/>
<circle cx="79.4" cy="142.5" r=".46"/>
<circle cx="80.6" cy="110.1" r=".46"/>
<circle cx="116.8" cy="98.7" r=".46"/>
<circle cx="120" cy="66.9" r=".46"/>
<circle cx="85.7" cy="98.7" r=".46"/>
<circle cx="115.6" cy="131.1" r=".46"/>
<circle cx="87.6" cy="66.9" r=".46"/>
<circle cx="83.8" cy="78.4" r=".46"/>
</g>
<text font-size="2.8" fill="#840000" x="178" y="190.6">Title: SAL/T</text>
<g font-size="2.1" fill="#840000">
<text x="178" y="172">Placa principal</text>
<text x="178" y="178">Revisor: Adrian Laiuppa</text>
<text x="178" y="184">Sheet: /sis_bypass/</text>
<text x="178" y="181">Universidad de Buenos Aires</text>
<text x="178" y="186.7">File: sis_bypass.kicad_sch</text>
<text x="178" y="196.9">KiCad E.D.A. kicad 6.0.10-86aedd382b~118~ubuntu18.04.1</text>
<text x="178" y="194.1">Size: A4</text>
<text x="200" y="194.1">Date: 2024-04-12</text>
<text x="263" y="194.1">Rev: 1.4</text>
<text x="263" y="196.9">Id: 5/7</text>
</g>
<g font-size="1.8" fill="#840000">
<text x="35" y="11.9">1</text>
<text x="85" y="11.9">2</text>
<text x="135" y="11.9">3</text>
<text x="185" y="11.9">4</text>
<text x="235" y="11.9">5</text>
<text x="285" y="11.9">6</text>
<text x="10.3" y="35.9">A</text>
<text x="285.3" y="35.9">A</text>
<text x="10.3" y="85.9">B</text>
<text x="285.3" y="85.9">B</text>
<text x="10.3" y="135.9">C</text>
<text x="285.3" y="135.9">C</text>
<text x="10.3" y="185.9">D</text>
<text x="285.3" y="185.9">D</text>
<text x="35" y="199.9">1</text>
<text x="85" y="199.9">2</text>
<text x="135" y="199.9">3</text>
<text x="185" y="199.9">4</text>
<text x="235" y="199.9">5</text>
<text x="285" y="199.9">6</text>
</g>
<g font-size="1.8" fill="#006464">
<text x="119.7" y="16.8">IC3</text>
<text x="224.4" y="16.1">IC4</text>
<text x="18.7" y="21.2">+5V</text>
<text x="34.1" y="20.6">+3V3</text>
<text x="113.5" y="19.3">ULN2003D1013TR</text>
<text x="213.2" y="23.7">IN1</text>
<text x="218.2" y="18.7">ULN2003D1013TR</text>
<text x="233.5" y="23.7">OUT1</text>
<text x="108.5" y="24.4">IN1</text>
<text x="108.5" y="26.9">IN2</text>
<text x="108.5" y="29.5">IN3</text>
<text x="128.8" y="29.5">OUT3</text>
<text x="128.8" y="26.9">OUT2</text>
<text x="128.8" y="24.4">OUT1</text>
<text x="213.2" y="26.3">IN2</text>
<text x="213.2" y="28.8">IN3</text>
<text x="233.5" y="28.8">OUT3</text>
<text x="233.5" y="26.3">OUT2</text>
<text x="48.2" y="33.3">GND</text>
<text x="108.5" y="32">IN4</text>
<text x="108.5" y="34.5">IN5</text>
<text x="128.8" y="34.5">OUT5</text>
<text x="128.8" y="32">OUT4</text>
<text x="213.2" y="31.4">IN4</text>
<text x="213.2" y="33.9">IN5</text>
<text x="233.5" y="33.9">OUT5</text>
<text x="233.5" y="31.4">OUT4</text>
<text x="108.5" y="37.1">IN6</text>
<text x="108.5" y="39.6">IN7</text>
<text x="128.8" y="39.6">OUT7</text>
<text x="128.8" y="37.1">OUT6</text>
<text x="148.9" y="38.3">R42</text>
<text x="150" y="40.3">0</text>
<text x="213.2" y="36.4">IN6</text>
<text x="213.2" y="39">IN7</text>
<text x="213.2" y="41.5">GND</text>
<text x="233.5" y="39">OUT7</text>
<text x="233.5" y="36.4">OUT6</text>
<text x="234.1" y="41.5">COM</text>
<text x="253" y="37.7">R48</text>
<text x="254.1" y="39.6">0</text>
<text x="108.5" y="42.2">GND</text>
<text x="129.4" y="42.2">COM</text>
<text x="145" y="44.7">C8</text>
<text x="145.2" y="47.2">100nF</text>
<text x="249.7" y="44.1">C9</text>
<text x="250" y="46.6">100nF</text>
<text x="142.8" y="51">GND</text>
<text x="169.8" y="53">TP37</text>
<text x="178.1" y="52.3">R45</text>
<text x="247.6" y="50.4">GND</text>
<text x="178.2" y="54.9">680</text>
<text x="190.1" y="56.1">D21</text>
<text x="86" y="61.8">TP33</text>
<text x="93.6" y="61.2">R40</text>
<text x="93.8" y="63.7">680</text>
<text x="105.7" y="65">D17</text>
<text x="185.1" y="63.7">K14</text>
<text x="175.8" y="70.1">COIL_1</text>
<text x="181" y="66.3">JW2SN-DC5V</text>
<text x="191.4" y="70.1">COIL_2</text>
<text x="231.4" y="68.8">TP38</text>
<text x="239.7" y="68.2">R46</text>
<text x="239.8" y="70.7">680</text>
<text x="96.5" y="75.2">JW2SN-DC5V</text>
<text x="100.6" y="72.6">K10</text>
<text x="175.8" y="72.6">NC_1</text>
<text x="175.8" y="75.2">COM_1</text>
<text x="175.8" y="77.7">NO_1</text>
<text x="191.5" y="75.2">COM_2</text>
<text x="193" y="77.7">NO_2</text>
<text x="193.1" y="72.6">NC_2</text>
<text x="251.7" y="72">D22</text>
<text x="91.3" y="79">COIL_1</text>
<text x="91.3" y="81.5">NC_1</text>
<text x="107" y="79">COIL_2</text>
<text x="108.6" y="81.5">NC_2</text>
<text x="242.6" y="82.2">JW2SN-DC5V</text>
<text x="247.3" y="79.6">K15</text>
<text x="91.3" y="84.1">COM_1</text>
<text x="91.3" y="86.6">NO_1</text>
<text x="107.1" y="84.1">COM_2</text>
<text x="108.5" y="86.6">NO_2</text>
<text x="237.4" y="86">COIL_1</text>
<text x="237.4" y="88.5">NC_1</text>
<text x="253" y="86">COIL_2</text>
<text x="254.7" y="88.5">NC_2</text>
<text x="84.1" y="93.6">TP32</text>
<text x="90.5" y="93">R39</text>
<text x="90.6" y="95.5">680</text>
<text x="169.2" y="91.1">TP36</text>
<text x="177.4" y="90.4">R44</text>
<text x="177.6" y="93">680</text>
<text x="189.5" y="94.2">D20</text>
<text x="237.4" y="91.1">COM_1</text>
<text x="237.4" y="93.6">NO_1</text>
<text x="253.1" y="91.1">COM_2</text>
<text x="254.6" y="93.6">NO_2</text>
<text x="102.5" y="96.8">D16</text>
<text x="184.4" y="101.8">K13</text>
<text x="93.4" y="106.9">JW2SN-DC5V</text>
<text x="97.9" y="104.4">K9</text>
<text x="180.4" y="104.4">JW2SN-DC5V</text>
<text x="88.1" y="110.7">COIL_1</text>
<text x="88.1" y="113.3">NC_1</text>
<text x="103.8" y="110.7">COIL_2</text>
<text x="105.5" y="113.3">NC_2</text>
<text x="175.1" y="108.2">COIL_1</text>
<text x="175.1" y="110.7">NC_1</text>
<text x="175.1" y="113.3">COM_1</text>
<text x="190.8" y="108.2">COIL_2</text>
<text x="190.9" y="113.3">COM_2</text>
<text x="192.5" y="110.7">NC_2</text>
<text x="233" y="111.4">TP39</text>
<text x="241.6" y="110.7">R47</text>
<text x="241.7" y="113.3">680</text>
<text x="88.1" y="115.8">COM_1</text>
<text x="88.1" y="118.4">NO_1</text>
<text x="103.9" y="115.8">COM_2</text>
<text x="105.4" y="118.4">NO_2</text>
<text x="175.1" y="115.8">NO_1</text>
<text x="192.4" y="115.8">NO_2</text>
<text x="253.6" y="114.5">D23</text>
<text x="81.4" y="126">TP31</text>
<text x="89.2" y="125.3">R38</text>
<text x="244.5" y="124.7">JW2SN-DC5V</text>
<text x="249.2" y="122.2">K16</text>
<text x="89.3" y="127.9">680</text>
<text x="101.2" y="129.2">D15</text>
<text x="167.9" y="131.1">TP35</text>
<text x="176.8" y="130.4">R43</text>
<text x="239.3" y="128.5">COIL_1</text>
<text x="239.3" y="131.1">NC_1</text>
<text x="254.9" y="128.5">COIL_2</text>
<text x="256.6" y="131.1">NC_2</text>
<text x="96.7" y="136.8">K8</text>
<text x="177" y="133">680</text>
<text x="188.9" y="134.2">D19</text>
<text x="239.3" y="133.6">COM_1</text>
<text x="239.3" y="136.1">NO_1</text>
<text x="255" y="133.6">COM_2</text>
<text x="256.5" y="136.1">NO_2</text>
<text x="86.9" y="143.1">COIL_1</text>
<text x="92.1" y="139.3">JW2SN-DC5V</text>
<text x="102.5" y="143.1">COIL_2</text>
<text x="183.8" y="141.9">K12</text>
<text x="86.9" y="145.7">NC_1</text>
<text x="86.9" y="148.2">COM_1</text>
<text x="102.6" y="148.2">COM_2</text>
<text x="104.2" y="145.7">NC_2</text>
<text x="174.5" y="148.2">COIL_1</text>
<text x="179.7" y="144.4">JW2SN-DC5V</text>
<text x="190.1" y="148.2">COIL_2</text>
<text x="86.9" y="150.7">NO_1</text>
<text x="104.1" y="150.7">NO_2</text>
<text x="174.5" y="150.7">NC_1</text>
<text x="174.5" y="153.3">COM_1</text>
<text x="174.5" y="155.8">NO_1</text>
<text x="190.2" y="153.3">COM_2</text>
<text x="191.7" y="155.8">NO_2</text>
<text x="191.8" y="150.7">NC_2</text>
<text x="40.9" y="159.6">TP30</text>
<text x="48.5" y="159">R37</text>
<text x="48.7" y="161.5">680</text>
<text x="123.5" y="161.5">R41</text>
<text x="60.6" y="162.8">D14</text>
<text x="115.2" y="162.2">TP34</text>
<text x="123.6" y="164.1">680</text>
<text x="135.5" y="165.3">D18</text>
<text x="51.4" y="173">JW2SN-DC5V</text>
<text x="56" y="170.4">K7</text>
<text x="130.5" y="173">K11</text>
<text x="46.2" y="176.8">COIL_1</text>
<text x="46.2" y="179.3">NC_1</text>
<text x="61.9" y="176.8">COIL_2</text>
<text x="63.6" y="179.3">NC_2</text>
<text x="121.2" y="179.3">COIL_1</text>
<text x="126.4" y="175.5">JW2SN-DC5V</text>
<text x="136.8" y="179.3">COIL_2</text>
<text x="46.2" y="181.9">COM_1</text>
<text x="46.2" y="184.4">NO_1</text>
<text x="62" y="181.9">COM_2</text>
<text x="63.5" y="184.4">NO_2</text>
<text x="121.2" y="181.9">NC_1</text>
<text x="121.2" y="184.4">COM_1</text>
<text x="136.9" y="184.4">COM_2</text>
<text x="138.5" y="181.9">NC_2</text>
<text x="121.2" y="186.9">NO_1</text>
<text x="138.4" y="186.9">NO_2</text>
</g>
<g font-size="1.8" fill="#0f0f0f">
<text x="83.9" y="23.4">SIS_3_CT_BP_C</text>
<text x="144.1" y="23.4">SIS_3_CT_BP_PW</text>
<text x="188.7" y="22.8">SIS_5_CT_BP_C</text>
<text x="248.9" y="22.8">SIS_5_CT_BP_PW</text>
<text x="25.4" y="27.8">+5V</text>
<text x="38.7" y="27.2">+3V3</text>
<text x="52.7" y="25.9">GND</text>
<text x="83.9" y="28.5">SIS_2_CT_BP_C</text>
<text x="84" y="25.9">SIS_3_FE_BP_C</text>
<text x="144.1" y="25.9">SIS_3_FE_BP_PW</text>
<text x="144.1" y="28.5">SIS_2_CT_BP_PW</text>
<text x="188.7" y="27.8">SIS_4_CT_BP_C</text>
<text x="188.8" y="25.3">SIS_5_FE_BP_C</text>
<text x="248.9" y="27.8">SIS_4_CT_BP_PW</text>
<text x="248.9" y="25.3">SIS_5_FE_BP_PW</text>
<text x="83.9" y="33.6">SIS_1_CT_BP_C</text>
<text x="84" y="31">SIS_2_FE_BP_C</text>
<text x="144.1" y="31">SIS_2_FE_BP_PW</text>
<text x="144.1" y="33.6">SIS_1_CT_BP_PW</text>
<text x="188.8" y="30.4">SIS_4_FE_BP_C</text>
<text x="248.9" y="30.4">SIS_4_FE_BP_PW</text>
<text x="39.4" y="38.6">SIS_1_CT_BP_C</text>
<text x="39.4" y="41.2">SIS_2_CT_BP_C</text>
<text x="84" y="36.1">SIS_1_FE_BP_C</text>
<text x="96.4" y="41.2">GND</text>
<text x="144.1" y="36.1">SIS_1_FE_BP_PW</text>
<text x="157.5" y="41.2">+5V</text>
<text x="201.2" y="40.5">GND</text>
<text x="261.6" y="40.5">+5V</text>
<text x="39.4" y="46.3">SIS_4_CT_BP_C</text>
<text x="39.4" y="43.7">SIS_3_CT_BP_C</text>
<text x="39.4" y="51.3">SIS_1_CT_BP_M</text>
<text x="39.4" y="53.9">SIS_2_CT_BP_M</text>
<text x="39.4" y="48.8">SIS_5_CT_BP_C</text>
<text x="39.4" y="59">SIS_4_CT_BP_M</text>
<text x="39.4" y="56.4">SIS_3_CT_BP_M</text>
<text x="204.5" y="54.5">+5V</text>
<text x="39.4" y="61.5">SIS_5_CT_BP_M</text>
<text x="39.4" y="64.7">SIS_1_FE_BP_C</text>
<text x="120" y="64.7">+5V</text>
<text x="39.4" y="67.2">SIS_2_FE_BP_C</text>
<text x="39.4" y="69.7">SIS_3_FE_BP_C</text>
<text x="151" y="69.1">SIS_1_FE_BP_PW</text>
<text x="162.2" y="71.7">+3V3</text>
<text x="266.1" y="71">+5V</text>
<text x="39.4" y="74.8">SIS_5_FE_BP_C</text>
<text x="39.4" y="72.3">SIS_4_FE_BP_C</text>
<text x="39.4" y="77.4">SIS_1_FE_BP_M</text>
<text x="152.4" y="74.2">SIS_1_FE_BP_M</text>
<text x="162.4" y="76.7">GND</text>
<text x="208.3" y="74.2">-SIS_1_FE</text>
<text x="208.3" y="76.7">+SIS_1_FE</text>
<text x="39.4" y="82.4">SIS_3_FE_BP_M</text>
<text x="39.4" y="79.9">SIS_2_FE_BP_M</text>
<text x="66.5" y="78">SIS_1_CT_BP_PW</text>
<text x="67.9" y="83.1">SIS_1_CT_BP_M</text>
<text x="77.7" y="80.5">+3V3</text>
<text x="123.8" y="83.1">-SIS_1_CT</text>
<text x="39.4" y="87.5">SIS_5_FE_BP_M</text>
<text x="39.4" y="85">SIS_4_FE_BP_M</text>
<text x="78" y="85.6">GND</text>
<text x="123.8" y="85.6">+SIS_1_CT</text>
<text x="212.6" y="85">SIS_4_FE_BP_PW</text>
<text x="223.8" y="87.5">+3V3</text>
<text x="203.8" y="92.6">+5V</text>
<text x="214" y="90.1">SIS_4_FE_BP_M</text>
<text x="224" y="92.6">GND</text>
<text x="269.9" y="90.1">-SIS_4_FE</text>
<text x="269.9" y="92.6">+SIS_4_FE</text>
<text x="39.4" y="97.1">+SIS_1_CT</text>
<text x="39.4" y="99.6">-SIS_1_CT</text>
<text x="116.8" y="96.4">+5V</text>
<text x="39.4" y="104.7">-SIS_2_CT</text>
<text x="39.4" y="107.2">+SIS_3_CT</text>
<text x="39.4" y="102.1">+SIS_2_CT</text>
<text x="150.4" y="107.2">SIS_2_FE_BP_PW</text>
<text x="39.4" y="112.3">+SIS_4_CT</text>
<text x="39.4" y="109.8">-SIS_3_CT</text>
<text x="63.3" y="109.8">SIS_2_CT_BP_PW</text>
<text x="74.6" y="112.3">+3V3</text>
<text x="151.8" y="112.3">SIS_2_FE_BP_M</text>
<text x="161.6" y="109.8">+3V3</text>
<text x="207.6" y="112.3">-SIS_2_FE</text>
<text x="268" y="112.9">+5V</text>
<text x="39.4" y="119.9">-SIS_5_CT</text>
<text x="39.4" y="117.4">+SIS_5_CT</text>
<text x="39.4" y="114.8">-SIS_4_CT</text>
<text x="64.7" y="114.8">SIS_2_CT_BP_M</text>
<text x="74.8" y="117.4">GND</text>
<text x="120.6" y="114.8">-SIS_2_CT</text>
<text x="120.6" y="117.4">+SIS_2_CT</text>
<text x="161.8" y="114.8">GND</text>
<text x="207.6" y="114.8">+SIS_2_FE</text>
<text x="39.4" y="123.1">+SIS_1_FE</text>
<text x="39.4" y="125.6">-SIS_1_FE</text>
<text x="39.4" y="128.2">+SIS_2_FE</text>
<text x="39.4" y="130.7">-SIS_2_FE</text>
<text x="115.6" y="126.9">+5V</text>
<text x="214.5" y="127.5">SIS_5_FE_BP_PW</text>
<text x="225.7" y="130.1">+3V3</text>
<text x="39.4" y="133.2">+SIS_3_FE</text>
<text x="39.4" y="135.8">-SIS_3_FE</text>
<text x="203.2" y="133.2">+5V</text>
<text x="215.9" y="132.6">SIS_5_FE_BP_M</text>
<text x="225.9" y="135.2">GND</text>
<text x="271.8" y="135.2">+SIS_5_FE</text>
<text x="271.8" y="132.6">-SIS_5_FE</text>
<text x="39.4" y="143.4">+SIS_5_FE</text>
<text x="39.4" y="138.3">+SIS_4_FE</text>
<text x="39.4" y="140.9">-SIS_4_FE</text>
<text x="62" y="142.1">SIS_3_CT_BP_PW</text>
<text x="39.4" y="145.9">-SIS_5_FE</text>
<text x="63.4" y="147.2">SIS_3_CT_BP_M</text>
<text x="73.3" y="144.7">+3V3</text>
<text x="73.5" y="149.8">GND</text>
<text x="119.4" y="147.2">-SIS_3_CT</text>
<text x="119.4" y="149.8">+SIS_3_CT</text>
<text x="149.8" y="147.2">SIS_3_FE_BP_PW</text>
<text x="160.9" y="149.8">+3V3</text>
<text x="151.1" y="152.3">SIS_3_FE_BP_M</text>
<text x="161.2" y="154.8">GND</text>
<text x="207" y="154.8">+SIS_3_FE</text>
<text x="207" y="152.3">-SIS_3_FE</text>
<text x="74.9" y="161.8">+5V</text>
<text x="149.9" y="163.7">+5V</text>
<text x="21.4" y="175.8">SIS_4_CT_BP_PW</text>
<text x="32.7" y="178.3">+3V3</text>
<text x="96.3" y="178.3">SIS_5_CT_BP_PW</text>
<text x="22.8" y="180.9">SIS_4_CT_BP_M</text>
<text x="32.9" y="183.4">GND</text>
<text x="78.7" y="180.9">-SIS_4_CT</text>
<text x="78.7" y="183.4">+SIS_4_CT</text>
<text x="97.7" y="183.4">SIS_5_CT_BP_M</text>
<text x="107.6" y="180.9">+3V3</text>
<text x="107.8" y="186">GND</text>
<text x="153.7" y="186">+SIS_5_CT</text>
<text x="153.7" y="183.4">-SIS_5_CT</text>
</g>
<g font-size="1.8" fill="#a90000">
<text x="104.9" y="23.5">1</text>
<text x="135.5" y="23.5">16</text>
<text x="209.7" y="22.9">1</text>
<text x="240.3" y="22.9">16</text>
<text x="104.9" y="26">2</text>
<text x="104.9" y="28.6">3</text>
<text x="135.5" y="28.6">14</text>
<text x="135.5" y="26">15</text>
<text x="209.7" y="25.4">2</text>
<text x="209.7" y="27.9">3</text>
<text x="240.3" y="27.9">14</text>
<text x="240.3" y="25.4">15</text>
<text x="104.9" y="31.1">4</text>
<text x="104.9" y="33.6">5</text>
<text x="135.5" y="33.6">12</text>
<text x="135.5" y="31.1">13</text>
<text x="209.7" y="30.5">4</text>
<text x="209.7" y="33">5</text>
<text x="209.7" y="35.6">6</text>
<text x="240.3" y="35.6">11</text>
<text x="240.3" y="33">12</text>
<text x="240.3" y="30.5">13</text>
<text x="104.9" y="36.2">6</text>
<text x="104.9" y="38.7">7</text>
<text x="104.9" y="41.3">8</text>
<text x="135.5" y="38.7">10</text>
<text x="135.5" y="36.2">11</text>
<text x="136" y="41.3">9</text>
<text x="209.7" y="38.1">7</text>
<text x="209.7" y="40.6">8</text>
<text x="240.3" y="38.1">10</text>
<text x="240.8" y="40.6">9</text>
<text x="172.2" y="69.2">1</text>
<text x="172.2" y="71.7">2</text>
<text x="200.2" y="71.7">7</text>
<text x="200.2" y="69.2">8</text>
<text x="172.2" y="74.3">3</text>
<text x="172.2" y="76.8">4</text>
<text x="200.2" y="76.8">5</text>
<text x="200.2" y="74.3">6</text>
<text x="87.8" y="78.1">1</text>
<text x="87.8" y="80.6">2</text>
<text x="87.8" y="83.2">3</text>
<text x="115.7" y="83.2">6</text>
<text x="115.7" y="80.6">7</text>
<text x="115.7" y="78.1">8</text>
<text x="87.8" y="85.7">4</text>
<text x="115.7" y="85.7">5</text>
<text x="233.8" y="85.1">1</text>
<text x="233.8" y="87.6">2</text>
<text x="261.8" y="87.6">7</text>
<text x="261.8" y="85.1">8</text>
<text x="233.8" y="90.2">3</text>
<text x="233.8" y="92.7">4</text>
<text x="261.8" y="92.7">5</text>
<text x="261.8" y="90.2">6</text>
<text x="171.6" y="107.3">1</text>
<text x="199.5" y="107.3">8</text>
<text x="84.6" y="109.8">1</text>
<text x="84.6" y="112.4">2</text>
<text x="112.5" y="112.4">7</text>
<text x="112.5" y="109.8">8</text>
<text x="171.6" y="109.8">2</text>
<text x="171.6" y="112.4">3</text>
<text x="199.5" y="112.4">6</text>
<text x="199.5" y="109.8">7</text>
<text x="84.6" y="114.9">3</text>
<text x="84.6" y="117.5">4</text>
<text x="112.5" y="117.5">5</text>
<text x="112.5" y="114.9">6</text>
<text x="171.6" y="114.9">4</text>
<text x="199.5" y="114.9">5</text>
<text x="235.7" y="127.6">1</text>
<text x="235.7" y="130.2">2</text>
<text x="263.7" y="130.2">7</text>
<text x="263.7" y="127.6">8</text>
<text x="235.7" y="132.7">3</text>
<text x="235.7" y="135.2">4</text>
<text x="263.7" y="135.2">5</text>
<text x="263.7" y="132.7">6</text>
<text x="83.3" y="142.2">1</text>
<text x="111.3" y="142.2">8</text>
<text x="83.3" y="144.8">2</text>
<text x="83.3" y="147.3">3</text>
<text x="83.3" y="149.9">4</text>
<text x="111.3" y="149.9">5</text>
<text x="111.3" y="147.3">6</text>
<text x="111.3" y="144.8">7</text>
<text x="171" y="147.3">1</text>
<text x="171" y="149.9">2</text>
<text x="198.9" y="149.9">7</text>
<text x="198.9" y="147.3">8</text>
<text x="171" y="152.4">3</text>
<text x="171" y="154.9">4</text>
<text x="198.9" y="154.9">5</text>
<text x="198.9" y="152.4">6</text>
<text x="42.7" y="175.9">1</text>
<text x="42.7" y="178.4">2</text>
<text x="70.6" y="178.4">7</text>
<text x="70.6" y="175.9">8</text>
<text x="117.6" y="178.4">1</text>
<text x="145.6" y="178.4">8</text>
<text x="42.7" y="181">3</text>
<text x="42.7" y="183.5">4</text>
<text x="70.6" y="183.5">5</text>
<text x="70.6" y="181">6</text>
<text x="117.6" y="181">2</text>
<text x="117.6" y="183.5">3</text>
<text x="145.6" y="183.5">6</text>
<text x="145.6" y="181">7</text>
<text x="117.6" y="186">4</text>
<text x="145.6" y="186">5</text>
</g>
<g font-size="1.8" fill="#725600">
<text x="19" y="39.6">SIS_1_CT_BP_C</text>
<text x="19" y="47.2">SIS_4_CT_BP_C</text>
<text x="19" y="44.7">SIS_3_CT_BP_C</text>
<text x="19" y="42.2">SIS_2_CT_BP_C</text>
<text x="18.8" y="52.3">SIS_1_CT_BP_M</text>
<text x="19" y="49.8">SIS_5_CT_BP_C</text>
<text x="18.8" y="59.9">SIS_4_CT_BP_M</text>
<text x="18.8" y="57.4">SIS_3_CT_BP_M</text>
<text x="18.8" y="54.9">SIS_2_CT_BP_M</text>
<text x="18.8" y="62.5">SIS_5_CT_BP_M</text>
<text x="19.1" y="65.7">SIS_1_FE_BP_C</text>
<text x="19.1" y="70.7">SIS_3_FE_BP_C</text>
<text x="19.1" y="68.2">SIS_2_FE_BP_C</text>
<text x="19.1" y="73.3">SIS_4_FE_BP_C</text>
<text x="19.1" y="75.8">SIS_5_FE_BP_C</text>
<text x="18.9" y="80.9">SIS_2_FE_BP_M</text>
<text x="18.9" y="78.4">SIS_1_FE_BP_M</text>
<text x="18.9" y="83.4">SIS_3_FE_BP_M</text>
<text x="18.9" y="86">SIS_4_FE_BP_M</text>
<text x="18.9" y="88.5">SIS_5_FE_BP_M</text>
<text x="23.6" y="98">+SIS_1_CT</text>
<text x="24.1" y="100.6">-SIS_1_CT</text>
<text x="23.6" y="103.1">+SIS_2_CT</text>
<text x="24.1" y="105.7">-SIS_2_CT</text>
<text x="23.6" y="113.3">+SIS_4_CT</text>
<text x="23.6" y="108.2">+SIS_3_CT</text>
<text x="24.1" y="110.7">-SIS_3_CT</text>
<text x="23.6" y="118.4">+SIS_5_CT</text>
<text x="24.1" y="115.8">-SIS_4_CT</text>
<text x="23.7" y="124.1">+SIS_1_FE</text>
<text x="24.1" y="120.9">-SIS_5_CT</text>
<text x="23.7" y="129.2">+SIS_2_FE</text>
<text x="24.2" y="126.6">-SIS_1_FE</text>
<text x="24.2" y="131.7">-SIS_2_FE</text>
<text x="23.7" y="134.2">+SIS_3_FE</text>
<text x="24.2" y="136.8">-SIS_3_FE</text>
<text x="23.7" y="139.3">+SIS_4_FE</text>
<text x="24.2" y="141.9">-SIS_4_FE</text>
<text x="23.7" y="144.4">+SIS_5_FE</text>
<text x="24.2" y="146.9">-SIS_5_FE</text>
</g>
</svg>
